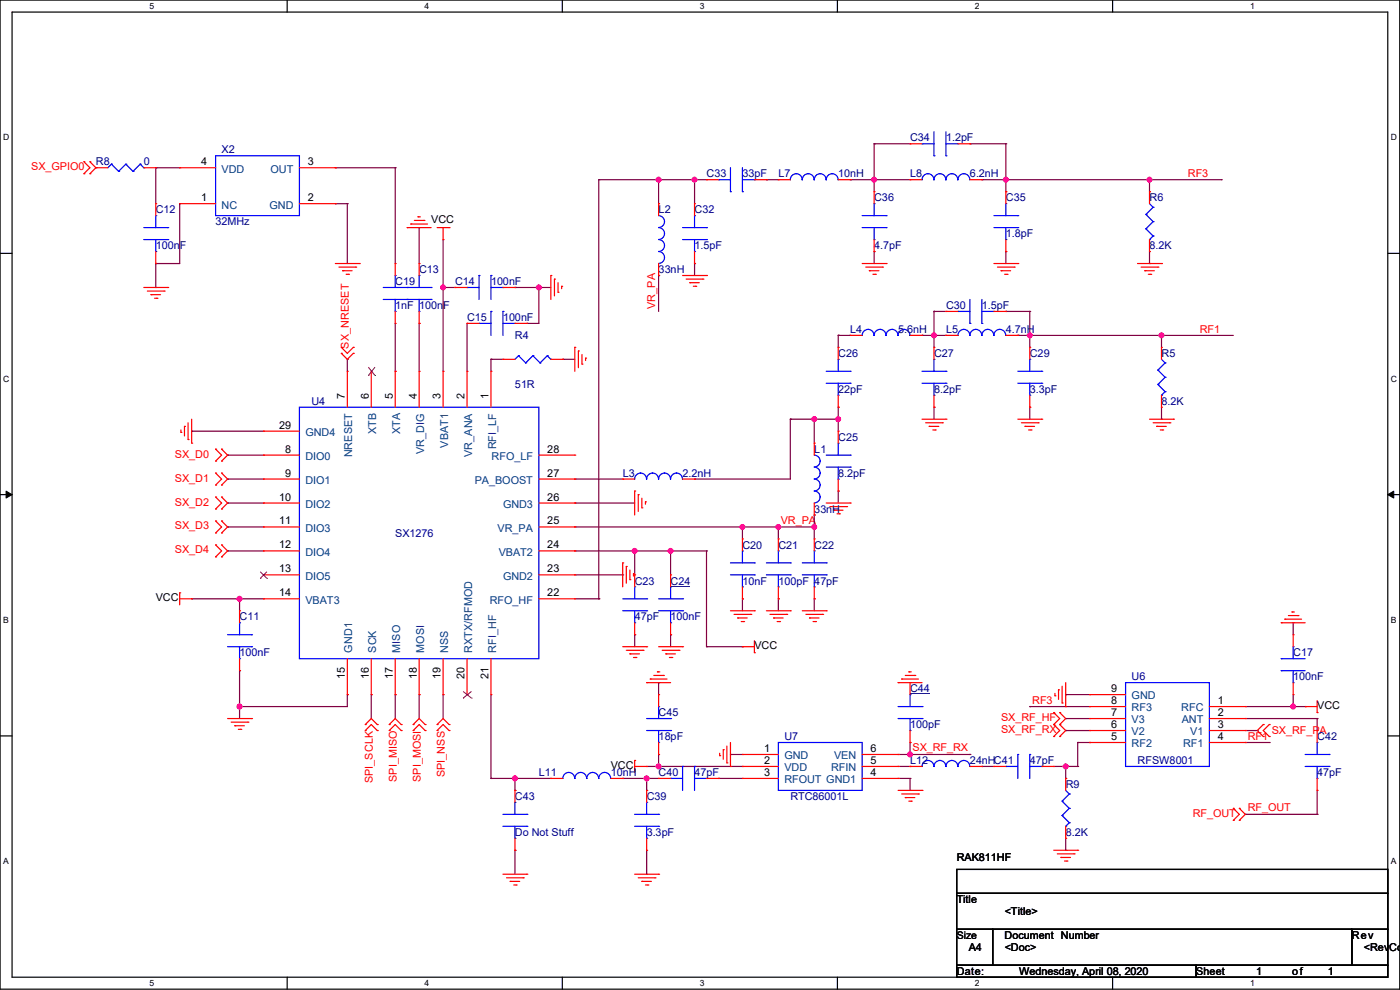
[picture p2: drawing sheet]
<svg xmlns="http://www.w3.org/2000/svg" width="297mm" height="210mm" viewBox="0 0 297 210" stroke-linecap="round" stroke-linejoin="round" font-family="sans-serif">
<path d="M0 0h296.9v209.8h-296.9zM2.6 2.6h291.8v204.7h-291.8z" fill="none" stroke="#000" stroke-width=".25"/>
<g fill="#fff">
<path d="M31.7 .3h1v2h-1z"/>
<path d="M31.7 207.5h1v2.1h-1z"/>
</g>
<path d="M60.9 0v2.6M60.9 207.3v2.5" fill="none" stroke="#000" stroke-width=".25"/>
<g fill="#fff">
<path d="M90.1 .3h1v2h-1z"/>
<path d="M90.1 207.5h1v2.1h-1z"/>
</g>
<path d="M119.3 0v2.6M119.3 207.3v2.5" fill="none" stroke="#000" stroke-width=".25"/>
<g fill="#fff">
<path d="M148.5 .3h1v2h-1z"/>
<path d="M148.5 207.5h1v2.1h-1z"/>
</g>
<path d="M177.7 0v2.6M177.7 207.3v2.5" fill="none" stroke="#000" stroke-width=".25"/>
<g fill="#fff">
<path d="M206.8 .3h1v2h-1z"/>
<path d="M206.8 207.5h1v2.1h-1z"/>
</g>
<path d="M236 0v2.6M236 207.3v2.5" fill="none" stroke="#000" stroke-width=".25"/>
<g fill="#fff">
<path d="M265.2 .3h1v2h-1z"/>
<path d="M265.2 207.5h1v2.1h-1z"/>
<path d="M.7 28.2h1.2v2h-1.2z"/>
<path d="M295 28.2h1.3v2h-1.3z"/>
<path d="M.7 79.3h1.2v2.1h-1.2z"/>
<path d="M295 79.3h1.3v2.1h-1.3z"/>
</g>
<path d="M0 53.7h2.6M294.4 53.7h2.5" fill="none" stroke="#000" stroke-width=".25"/>
<g fill="#fff">
<path d="M.7 130.5h1.2v2h-1.2z"/>
<path d="M295 130.5h1.2v2h-1.2z"/>
</g>
<path d="M0 104.9h2.6M294.4 104.9h2.5" fill="none" stroke="#000" stroke-width=".25"/>
<path d="M1.3 104.2l1.3 .7-1.3 .7zM294.4 104.9l1.3-.7v1.4z" fill="#000" stroke="#000" stroke-width=".21"/>
<g fill="#fff">
<path d="M.7 181.7h1.2v2h-1.2z"/>
<path d="M295 181.7h1.2v2h-1.2z"/>
</g>
<path d="M0 156.1h2.6M294.4 156.1h2.5M203 184.4h91.4v5.1h-91.4zM203 189.5h91.4v7.6h-91.4zM203 197.1h7.6v7.6h-7.6zM210.6 197.1h76.2v7.6h-76.2zM286.8 197.1h7.6v7.6h-7.6zM203 204.7h50.8v2.6h-50.8zM253.8 204.7h40.6v2.6h-40.6z" fill="none" stroke="#000" stroke-width=".25"/>
<g fill="none" stroke="#800040" stroke-width=".25">
<path d="M33 35.6h.1M33 35.6v7.6M33 35.6h5.1M71.1 35.6h.1M71.1 35.6h12.7M83.8 35.6h.1M83.8 35.6v20.3M127 38.1h.1M127 38.1v88.9M127 38.1h22.9M139.7 38.1h.1M139.7 38.1v5.1"/>
<path d="M147.3 38.1h.1M147.3 38.1v5.1M162.6 38.1h.1M162.6 38.1h2.5M180.4 38.1h.1M180.4 38.1h12.7M185.4 38.1h.1M185.4 30.5h.1M185.4 30.5v10.2M185.4 30.5h7.7M205.8 30.5h.1M205.8 30.5h7.6"/>
<path d="M208.3 38.1h.1M208.3 38.1h50.8M213.4 30.5h.1M213.4 30.5v10.2M243.9 38.1h.1M243.9 38.1v2.6M259.1 38.1h.1M33 55.9h.1M33 55.9v5.1M38.1 43.2h.1M38.1 43.2v12.7h-5.1M71.1 43.2h.1"/>
<path d="M71.1 43.2h2.6M73.7 43.2h.1M73.7 43.2v12.7M88.9 48.3h.1M88.9 48.3v7.6M94 50.8v28M139.7 58.4h.1M139.7 58.4v7.7M147.3 55.9h.1M147.3 55.9v2.5M185.4 53.4h.1M185.4 53.4v2.5"/>
<path d="M213.4 53.4h.1M213.4 40.7h.1M213.4 53.4v2.5M243.9 55.9h.1M243.9 40.7h.1M243.9 53.4v2.5M33 61h.1M73.7 76.2h.1M73.7 76.2v2.6M83.8 78.8h.1M83.8 68.6v10.2M88.9 68.6h.1"/>
<path d="M88.9 68.6v10.2M94 61h.1M94 61h2.5M99.1 68.6h.1M99.1 68.6v10.2M104.2 76.2h.1M104.2 76.2v2.6M104.2 76.2h2.5M109.2 61h.1M109.2 61h7.7M111.8 68.6h.1M114.3 61h.1"/>
<path d="M114.3 61v7.6h-2.5M119.4 76.2h.1M119.4 76.2h2.5M177.8 71.1h.1M177.8 71.1v2.6M177.8 71.1h2.6M195.6 71.1h.1M195.6 71.1h5.1M198.1 71.1h.1M198.1 66.1h.1M198.1 66.1v7.6M198.1 66.1h2.6"/>
<path d="M213.4 66.1h.1M213.4 66.1h5.1M215.9 71.1h.1M215.9 71.1h45.7M218.5 71.1h.1M218.5 66.1h.1M218.5 66.1v7.6M246.4 71.1h.1M246.4 71.1v2.6M40.7 91.5h.1M40.7 91.5h15.2M48.3 96.5h.1"/>
<path d="M48.3 96.5h7.6M167.7 88.9h.1M167.7 88.9v12.7h-20.4M167.7 88.9h10.1M172.7 88.9h.1M172.7 88.9v5.1M177.8 86.4h.1M177.8 88.9h.1M177.8 86.4v5.1M198.1 86.4h.1M198.1 86.4v2.5M218.5 86.4h.1"/>
<path d="M218.5 86.4v2.5M246.4 88.9h.1M246.4 86.4v2.5M48.3 101.6h.1M48.3 106.7h.1M48.3 111.8h.1M48.3 116.9h.1M48.3 101.6h7.6M48.3 106.7h7.6M48.3 111.8h7.6M48.3 116.9h7.6M121.9 101.6h.1"/>
<path d="M121.9 106.7h.1M121.9 111.8h.1M121.9 116.9h.1M121.9 101.6h10.2M121.9 106.7h12.7M121.9 111.8h50.8M121.9 116.9h28M134.6 116.9h.1M134.6 116.9v5M142.3 116.9h.1M142.3 116.9v5M147.3 101.6h.1"/>
<path d="M149.9 116.9h.1M149.9 116.9v20.3M157.5 111.8h.1M157.5 111.8v2.5M165.1 111.8h.1M165.1 111.8v2.5M172.7 111.8h.1M172.7 109.2h.1M172.7 109.2v5.1M177.8 104.2h.1M177.8 104.2v2.5M40.7 127h.1"/>
<path d="M40.7 127h15.2M50.8 127h.1M50.8 127v2.6M121.9 127h5.1M121.9 121.9h10.2M127 127h.1M132.1 121.9h.1M134.6 134.6h.1M134.6 134.6v2.6M142.3 134.6h.1M142.3 134.6v2.6M149.9 137.2h.1"/>
<path d="M149.9 137.2h7.6M157.5 127h.1M157.5 137.2h.1M157.5 127v2.6M165.1 127h.1M165.1 127v2.6M172.7 127h.1M172.7 127v2.6M274.3 132.1h.1M274.3 132.1v2.5M50.8 142.3h.1M50.8 149.9h.1"/>
<path d="M50.8 142.3v10.1M73.7 147.3h.1M73.7 147.3v2.6h-22.9M78.8 147.3h.1M78.8 147.3v5.1M83.8 147.3h.1M83.8 147.3v5.1M88.9 147.3h.1M88.9 147.3v5.1M94 147.3h.1M94 147.3v5.1M104.2 147.3v17.8"/>
<path d="M139.7 144.8h.1M139.7 144.8v2.5M193.1 157.5h.1M193.1 157.5v2.5M218.5 149.9h.1M218.5 149.9h12.7M226.1 147.3h.1M226.1 152.4h.1M226.1 155h.1M226.1 147.3h5.1M226.1 152.4h5.1M226.1 155h5.1"/>
<path d="M228.6 157.5h.1M228.6 157.5h2.6M228.6 157.5v5.1M231.2 157.5h.1M264.2 149.9h12.7M264.2 157.5h5.1M264.2 152.4h15.2M264.2 155h2.5M266.7 155h.1M269.3 157.5h.1M274.3 149.9h.1M274.3 147.3v2.6"/>
<path d="M276.9 149.9h.1M279.4 152.4h.1M279.4 155h.1M279.4 152.4v2.6M104.2 165.1h.1M104.2 165.1h12.7M109.2 167.7h.1M109.2 165.1h.1M109.2 165.1v2.6M132.1 165.1h.1M132.1 165.1h7.6M137.2 167.7h.1"/>
<path d="M137.2 165.1h.1M137.2 165.1v2.6M137.2 162.6h20.3M139.7 162.6h.1M139.7 160v2.6M152.4 165.1h.1M152.4 165.1h5.1M155 160h.1M155 160h2.5M157.5 162.6h.1M190.5 165.1h2.6M190.5 162.6h2.6"/>
<path d="M190.5 160h15.3M193.1 165.1h.1M193.1 167.7h.1M193.1 160h.1M193.1 162.6h.1M193.1 165.1v2.6M205.8 160h.1M208.3 162.6h.1M208.3 162.6h2.5M223.5 162.6h5.1M226.1 162.6h.1M226.1 165.1h.1"/>
<path d="M226.1 162.6v2.5M226.1 177.8v2.6M228.6 162.6h.1M264.2 172.7h.1M264.2 172.7h15.2M279.4 172.7h.1M279.4 167.7v5M109.2 180.4h.1M109.2 180.4v5M137.2 185.4h.1M137.2 180.4v5M226.1 180.4h.1"/>
</g>
<g fill="#f0f" stroke="#f0f" stroke-width=".25">
<circle cx="50.8" cy="127" r=".5"/>
<circle cx="94" cy="61" r=".5"/>
<circle cx="157.5" cy="111.8" r=".5"/>
<circle cx="50.8" cy="149.9" r=".5"/>
<circle cx="165.1" cy="111.8" r=".5"/>
<circle cx="134.6" cy="116.9" r=".5"/>
<circle cx="142.3" cy="116.9" r=".5"/>
<circle cx="172.7" cy="111.8" r=".5"/>
<circle cx="172.7" cy="88.9" r=".5"/>
<circle cx="177.8" cy="88.9" r=".5"/>
<circle cx="218.5" cy="71.1" r=".5"/>
<circle cx="246.4" cy="71.1" r=".5"/>
<circle cx="198.1" cy="71.1" r=".5"/>
<circle cx="114.3" cy="61" r=".5"/>
<circle cx="139.7" cy="38.1" r=".5"/>
<circle cx="147.3" cy="38.1" r=".5"/>
<circle cx="185.4" cy="38.1" r=".5"/>
<circle cx="213.4" cy="38.1" r=".5"/>
<circle cx="243.9" cy="38.1" r=".5"/>
<circle cx="226.1" cy="162.6" r=".5"/>
<circle cx="274.3" cy="149.9" r=".5"/>
<circle cx="109.2" cy="165.1" r=".5"/>
<circle cx="137.2" cy="165.1" r=".5"/>
<circle cx="193.1" cy="160" r=".5"/>
<circle cx="139.7" cy="162.6" r=".5"/>
</g>
<g fill="none" stroke="#f00" stroke-width=".25">
<path d="M17.8 34.3h.1M17.8 36.9h.1M17.8 34.3l1.3 1.3-1.3 1.3M19.1 36.9h.1M19.1 34.3h.1M19.1 34.3l1.2 1.3M20.3 35.6h.1M20.3 35.6l-1.2 1.3M20.3 35.6h2.6M30.5 35.6h2.5M33 35.6h.1M38.1 35.6h.1"/>
<path d="M38.1 35.6h7.6M63.5 35.6h7.6M71.1 35.6h.1M149.9 38.1h.1M149.9 38.1h2.5M160 38.1h2.6M162.6 38.1h.1M165.1 38.1h.1M165.1 38.1h2.6M177.8 38.1h2.6M180.4 38.1h.1M193.1 38.1h.1"/>
<path d="M193.1 30.5h.1M193.1 38.1h2.5M193.1 30.5h2.5M203.2 30.5h2.6M205.8 30.5h.1M205.8 38.1h2.5M208.3 38.1h.1M33 55.9h.1M33 43.2h.1M33 43.2v2.5M33 53.4v2.5M38.1 43.2h.1"/>
<path d="M38.1 43.2h7.6M63.5 43.2h7.6M71.1 43.2h.1M71.1 55.9h5.1M71.9 56.7h3.6M72.7 57.4h.1M72.7 57.4h2M73.4 58.2h.5M73.9 58.2h.1M75.5 56.7h.1M76.2 55.9h.1M83.8 55.9h.1"/>
<path d="M83.8 55.9v2.5M86.4 48.3h.1M86.4 48.3h5.1M87.1 47.5h.1M87.1 47.5h3.6M87.9 46.8h2M88.7 46h.1M88.7 46h.5M88.9 55.9h.1M88.9 55.9v2.5M89.9 46.8h.1M92.7 48.3h2.6"/>
<path d="M94 50.8h.1M94 48.3v2.5M95.3 48.3h.1M116.9 58.4h.1M116.9 58.4v5.1M117.6 59.2h.1M117.6 59.2v3.6M118.4 60v2M139.7 43.2h.1M139.7 58.4h.1M139.7 43.2v2.5M139.7 55.9v2.5"/>
<path d="M144.8 58.4h5.1M145.6 59.2h3.5M146.3 60h.1M146.3 60h2.1M147.3 55.9h.1M147.3 43.2h.1M147.3 43.2v2.5M147.3 53.4v2.5M149.1 59.2h.1M149.9 58.4h.1M182.9 55.9h5.1M183.7 56.7h3.5"/>
<path d="M184.4 57.4h.1M184.4 57.4h2.1M185.2 58.2h.5M185.4 53.4h.1M185.4 40.7h.1M185.4 40.7v2.5M185.4 50.8v2.6M185.7 58.2h.1M187.2 56.7h.1M188 55.9h.1M210.8 55.9h5.1M211.6 56.7h3.6"/>
<path d="M212.4 57.4h.1M212.4 57.4h2M213.1 58.2h.5M213.4 53.4h.1M213.4 40.7h.1M213.4 40.7v2.5M213.4 50.8v2.6M213.6 58.2h.1M215.2 56.7h.1M215.9 55.9h.1M241.3 55.9h5.1M242.1 56.7h3.5"/>
<path d="M242.8 57.4h.1M242.8 57.4h2.1M243.6 58.2h.5M243.9 40.7h.1M243.9 53.4h.1M243.9 40.7v2.5M243.9 50.8v2.6M244.1 58.2h.1M245.6 56.7h.1M246.4 55.9h.1M30.5 61h5.1M31.3 61.7h3.5"/>
<path d="M32 62.5h.1M32 62.5h2.1M32.8 63.3h.5M33.3 63.3h.1M34.8 61.7h.1M35.6 61h.1M72.4 75h.1M72.4 73.7h.1M72.4 73.7l1.3 1.3 1.3-1.3M72.4 75l1.3 1.2 1.3-1.2M73.7 78.8h.1M73.7 78.8v7.6"/>
<path d="M75 75h.1M75 73.7h.1M78.8 78.8h.1M78.8 78.8v7.6M83.8 78.8h.1M83.8 68.6h.1M83.8 66.1v2.5M83.8 78.8v7.6M88.9 78.8h.1M88.9 68.6h.1M88.9 66.1v2.5M88.9 78.8v7.6"/>
<path d="M94 78.8h.1M94 78.8v7.6M96.5 61h.1M96.5 61h2.6M99.1 68.6h.1M99.1 78.8h.1M99.1 68.6h2.5M99.1 78.8v7.6M104.2 78.8h.1M104.2 78.8v7.6M106.7 76.2h.1M106.7 61h2.5"/>
<path d="M106.7 76.2h2.5M109.2 61h.1M109.2 68.6h2.6M111.8 68.6h.1M116.9 76.2h2.5M118.4 62h.1M119.1 60.7h.1M119.1 60.7v.5M119.4 76.2h.1M121.9 73.7h.1M121.9 73.7v5.1M122.7 74.4h.1"/>
<path d="M122.7 74.4v3.6M123.5 77.2h.1M123.5 75.2v2M124.2 76h.1M124.2 76v.5M147.1 60.7h.5M147.6 60.7h.1M177.8 73.7h.1M177.8 73.7v2.5M180.4 71.1h.1M180.4 71.1h2.5M193.1 71.1h2.5"/>
<path d="M195.6 71.1h.1M198.1 73.7h.1M198.1 73.7v2.5M200.7 71.1h.1M200.7 66.1h.1M200.7 71.1h2.5M200.7 66.1h2.5M210.8 66.1h2.6M213.4 66.1h.1M213.4 71.1h2.5M215.9 71.1h.1M218.5 73.7h.1"/>
<path d="M218.5 73.7v2.5M246.4 73.7h.1M246.4 73.7v2.5M38.4 91.7h.1M38.4 91.2v.5M39.1 90.4h.1M39.1 90.4v2.1M39.9 93.2h.1M39.9 89.7v3.5M40.7 94h.1M40.7 88.9v5.1M45.7 95.3h.1"/>
<path d="M45.7 97.8h.1M45.7 95.3l1.3 1.2-1.3 1.3M47 97.8h.1M47 95.3h.1M47 95.3l1.3 1.2-1.3 1.3M55.9 91.5h.1M55.9 96.5h.1M55.9 91.5h7.6M55.9 96.5h7.6M114.3 96.5h7.6M121.9 96.5h.1M172.7 94h.1"/>
<path d="M172.7 94v2.5M177.8 91.5h.1M177.8 86.4h.1M177.8 83.8v2.6M177.8 91.5v2.5M195.6 88.9h5.1M196.4 89.7h3.5M197.1 90.4h.1M197.1 90.4h2.1M197.9 91.2h.5M198.1 86.4h.1M198.1 83.8v2.6"/>
<path d="M198.4 91.2h.1M199.9 89.7h.1M200.7 88.9h.1M215.9 88.9h5.1M216.7 89.7h3.5M217.4 90.4h.1M217.4 90.4h2.1M218.2 91.2h.5M218.5 86.4h.1M218.5 83.8v2.6M218.7 91.2h.1M220.2 89.7h.1"/>
<path d="M221 88.9h.1M243.9 88.9h5M244.6 89.7h3.6M245.4 90.4h.1M245.4 90.4h2M246.1 91.2h.6M246.4 86.4h.1M246.4 83.8v2.6M246.7 91.2h.1M248.2 89.7h.1M248.9 88.9h.1M45.7 100.4h.1"/>
<path d="M45.7 102.9h.1M45.7 105.4h.1M45.7 108h.1M45.7 110.5h.1M45.7 113.1h.1M45.7 115.6h.1M45.7 118.1h.1M45.7 100.4l1.3 1.2-1.3 1.3M45.7 105.4l1.3 1.3-1.3 1.3M45.7 110.5l1.3 1.3-1.3 1.3M45.7 115.6l1.3 1.3-1.3 1.2M47 102.9h.1"/>
<path d="M47 100.4h.1M47 108h.1M47 105.4h.1M47 113.1h.1M47 110.5h.1M47 118.1h.1M47 115.6h.1M47 100.4l1.3 1.2-1.3 1.3M47 105.4l1.3 1.3-1.3 1.3M47 110.5l1.3 1.3-1.3 1.3M47 115.6l1.3 1.3-1.3 1.2M55.9 101.6h.1"/>
<path d="M55.9 106.7h.1M55.9 111.8h.1M55.9 116.9h.1M55.9 106.7h7.6M55.9 101.6h7.6M55.9 111.8h7.6M55.9 116.9h7.6M114.3 106.7h7.6M114.3 101.6h7.6M114.3 111.8h7.6M114.3 116.9h7.6M121.9 101.6h.1"/>
<path d="M121.9 106.7h.1M121.9 111.8h.1M121.9 116.9h.1M132.1 119.4h.1M132.1 101.6h.1M132.1 119.4v5.1M132.1 101.6h2.5M134.6 104.2h.1M134.6 104.2v5M135.4 104.9h.1M135.4 104.9v3.6M136.2 107.7h.1"/>
<path d="M136.2 105.7v2M136.9 106.4h.1M136.9 106.4v.6M144.8 101.6h2.5M147.3 101.6h.1M157.5 114.3h.1M157.5 114.3v2.6M165.1 114.3h.1M165.1 114.3v2.6M172.7 109.2h.1M172.7 114.3h.1M172.7 106.7v2.5"/>
<path d="M172.7 114.3v2.6M175.3 106.7h5.1M176 107.5h3.6M176.8 108.2h.1M176.8 108.2h2M177.6 109h.5M177.8 104.2h.1M177.8 101.6v2.6M178.1 109h.1M179.6 107.5h.1M180.4 106.7h.1M38.1 125.8h.1"/>
<path d="M38.1 127h2.6M38.1 125.8v2.5M40.7 127h.1M50.8 129.6h.1M50.8 129.6v2.5M50.8 139.7v2.6M55.9 121.9h.1M55.9 127h.1M55.9 127h7.6M55.9 121.9h7.6M73.7 139.7v7.6M78.8 139.7v7.6"/>
<path d="M83.8 139.7v7.6M88.9 139.7v7.6M94 139.7v7.6M99.1 139.7v7.6M104.2 139.7v7.6M114.3 127h7.6M114.3 121.9h7.6M121.9 121.9h.1M121.9 127h.1M132.1 137.2h5.1M132.9 120.2h.1M132.9 120.2v3.5"/>
<path d="M132.9 137.9h3.5M133.6 123h.1M133.6 138.7h.1M133.6 120.9v2.1M133.6 138.7h2.1M134.4 121.7h.1M134.4 121.7v.5M134.4 139.5h.5M134.6 134.6h.1M134.6 121.9h.1M134.6 121.9v2.6M134.6 132.1v2.5"/>
<path d="M134.9 139.5h.1M136.4 137.9h.1M137.2 137.2h.1M139.7 137.2h5.1M140.5 137.9h3.5M141.2 138.7h.1M141.2 138.7h2.1M142 139.5h.5M142.3 134.6h.1M142.3 121.9h.1M142.3 121.9v2.6M142.3 132.1v2.5"/>
<path d="M142.5 139.5h.1M144 137.9h.1M144.8 137.2h.1M155 129.6h5M155.7 130.3h3.6M156.5 131.1h.1M156.5 131.1h2M157.2 131.8h.6M157.5 137.2h.1M157.5 127h.1M157.5 137.2h2.5M157.5 124.5v2.5"/>
<path d="M157.8 131.8h.1M159.3 130.3h.1M160 129.6h.1M160 138.5h.1M160 135.9v2.6M162.6 129.6h5.1M163.3 130.3h3.6M164.1 131.1h.1M164.1 131.1h2M164.9 131.8h.5M165.1 127h.1M165.1 124.5v2.5"/>
<path d="M165.4 131.8h.1M166.9 130.3h.1M167.7 129.6h.1M170.2 129.6h5.1M171 130.3h3.5M171.7 131.1h.1M171.7 131.1h2.1M172.5 131.8h.5M172.7 127h.1M172.7 124.5v2.5M173 131.8h.1M174.5 130.3h.1"/>
<path d="M175.3 129.6h.1M271.8 132.1h.1M271.8 132.1h5.1M272.6 131.3h.1M272.6 131.3h3.5M273.3 130.6h2.1M274.1 129.8h.1M274.1 129.8h.5M274.3 134.6h.1M274.3 134.6v2.6M275.4 130.6h.1M48.3 152.4h5.1"/>
<path d="M49 153.2h3.6M49.8 153.9h.1M49.8 153.9h2M50.6 154.7h.5M50.8 142.3h.1M51.1 154.7h.1M52.6 153.2h.1M53.4 152.4h.1M73.7 147.3h.1M77.5 153.7h.1M77.5 155h.1M77.5 153.7l1.3-1.3 1.2 1.3"/>
<path d="M77.5 155l1.3-1.3 1.2 1.3M78.8 147.3h.1M80 153.7h.1M80 155h.1M82.6 153.7h.1M82.6 155h.1M82.6 153.7l1.2-1.3 1.3 1.3M82.6 155l1.2-1.3 1.3 1.3M83.8 147.3h.1M85.1 153.7h.1M85.1 155h.1M87.7 153.7h.1"/>
<path d="M87.7 155h.1M87.7 153.7l1.2-1.3 1.3 1.3M87.7 155l1.2-1.3 1.3 1.3M88.9 147.3h.1M90.2 153.7h.1M90.2 155h.1M92.7 153.7h.1M92.7 155h.1M92.7 153.7l1.3-1.3 1.3 1.3M92.7 155l1.3-1.3 1.3 1.3M94 147.3h.1M95.3 153.7h.1"/>
<path d="M95.3 155h.1M99.1 147.3h.1M104.2 147.3h.1M137.2 144.8h.1M137.2 144.8h5.1M137.9 144h.1M137.9 144h3.6M138.7 143.3h2M139.5 142.5h.1M139.5 142.5h.5M139.7 147.3h.1M139.7 147.3v2.6"/>
<path d="M139.7 157.5v2.5M140.7 143.3h.1M152.7 159.8v.5M153.4 159h.1M153.4 159v2.1M154.2 158.3v3.5M155 157.5v5.1M190.5 144.8h.1M190.5 144.8h5.1M191.3 144h.1M191.3 144h3.5M192 143.3h2.1"/>
<path d="M192.8 142.5h.1M192.8 142.5h.5M193.1 157.5h.1M193.1 144.8h.1M193.1 144.8v2.5M193.1 155v2.5M194.1 143.3h.1M223.5 151.2h.1M223.5 153.7h.1M223.5 156.2h.1M223.5 151.2l1.3 1.2-1.3 1.3M223.5 153.7l1.3 1.3-1.3 1.2"/>
<path d="M223.8 147.6h.1M223.8 147.1v.5M224.6 146.3h.1M224.6 146.3v2.1M224.8 153.7h.1M224.8 151.2h.1M224.8 156.2h.1M224.8 151.2l1.3 1.2-1.3 1.3M224.8 153.7l1.3 1.3-1.3 1.2M225.3 149.1h.1M225.3 145.6v3.5M226.1 149.9h.1"/>
<path d="M226.1 144.8v5.1M231.2 147.3h.1M231.2 149.9h.1M231.2 152.4h.1M231.2 155h.1M231.2 157.5h.1M231.2 152.4h7.6M231.2 149.9h7.6M231.2 147.3h7.6M231.2 155h7.6M231.2 157.5h7.6M256.6 152.4h7.6"/>
<path d="M256.6 149.9h7.6M256.6 155h7.6M256.6 157.5h7.6M264.2 157.5h.1M264.2 155h.1M264.2 152.4h.1M264.2 149.9h.1M268 153.7h.1M268 156.2h.1M268 153.7l-1.3 1.3 1.3 1.2M269.3 156.2h.1M269.3 153.7h.1"/>
<path d="M269.3 153.7l-1.3 1.3 1.3 1.2M274.3 147.3h.1M274.3 144.8v2.5M276.9 149.9h.1M276.9 149.9h2.5M279.4 151.2h.1M279.4 155h.1M279.4 148.6v2.6M279.4 155v2.5M109.2 167.7h.1M109.2 167.7v2.5M109.2 177.8v2.6"/>
<path d="M116.9 165.1h.1M116.9 165.1h2.5M129.6 165.1h2.5M132.1 165.1h.1M134.6 161.3h.1M134.6 161.3v2.6M134.6 162.6h2.6M137.2 162.6h.1M137.2 167.7h.1M137.2 167.7v2.5M137.2 177.8v2.6M139.7 160h.1"/>
<path d="M139.7 165.1h.1M139.7 165.1h2.6M149.9 165.1h2.5M152.4 165.1h.1M152.7 160.3h.1M154.2 161.8h.1M155 162.6h.1M157.5 160h.1M157.5 162.6h.1M157.5 165.1h.1M157.5 162.6h7.6M157.5 160h7.6"/>
<path d="M157.5 165.1h7.6M182.9 162.6h7.6M182.9 160h7.6M182.9 165.1h7.6M190.5 160h.1M190.5 162.6h.1M190.5 165.1h.1M190.5 167.7h5.1M191.3 168.4h3.5M192 169.2h.1M192 169.2h2.1M192.8 169.9h.5"/>
<path d="M193.1 162.6h.1M193.1 162.6h2.5M193.3 169.9h.1M194.8 168.4h.1M195.6 167.7h.1M205.8 162.6h2.5M208.3 162.6h.1M210.8 162.6h.1M210.8 162.6h2.6M221 162.6h2.5M223.5 162.6h.1M226.1 165.1h.1"/>
<path d="M226.1 177.8h.1M226.1 165.1v2.6M226.1 175.3v2.5M261.6 171.5h.1M261.6 174h.1M261.6 171.5l1.3 1.2-1.3 1.3M262.9 174h.1M262.9 171.5h.1M262.9 171.5l1.3 1.2-1.3 1.3M279.4 167.7h.1M279.4 165.1v2.6M106.7 185.4h5.1"/>
<path d="M107.5 186.2h3.5M108.2 187h.1M108.2 187h2.1M109 187.7h.5M109.2 180.4h.1M109.5 187.7h.1M111 186.2h.1M111.8 185.4h.1M134.6 185.4h5.1M135.4 186.2h3.6M136.2 187h.1M136.2 187h2"/>
<path d="M136.9 187.7h.5M137.2 180.4h.1M137.4 187.7h.1M139 186.2h.1M139.7 185.4h.1M223.5 180.4h5.1M224.3 181.1h3.6M225.1 181.9h.1M225.1 181.9h2M225.8 182.6h.5M226.3 182.6h.1M227.9 181.1h.1"/>
<path d="M228.6 180.4h.1"/>
</g>
<g fill="none" stroke="#00f" stroke-width=".25">
<path d="M23.6 34.8h.1M23.6 34.8l-.7 .8M23.6 34.8l1.6 1.5M25.2 36.3h.1M26.7 34.8h.1M26.7 34.8l-1.5 1.5M26.7 34.8l1.5 1.5M28.2 36.3h.1M29.7 34.8h.1M29.7 34.8l-1.5 1.5M29.7 34.8l.8 .8M30.5 35.6h.1"/>
<path d="M45.7 33h17.8v12.7h-17.8zM152.4 38.1h.1M152.4 38.1h2.6M155 35.6v5.1M157.5 35.6v5.1M157.5 38.1h2.5M160 38.1h.1M167.7 38.1a1.26 1.26 0 0 1 1.2-1.2 1.26 1.26 0 0 1 1.3 1.2 1.26 1.26 0 0 1 1.3-1.2 1.26 1.26 0 0 1 1.2 1.2 1.26 1.26 0 0 1 1.3-1.2 1.26 1.26 0 0 1 1.3 1.2 1.26 1.26 0 0 1 1.3-1.2 1.26 1.26 0 0 1 1.2 1.2M195.6 38.1a1.26 1.26 0 0 1 1.3-1.2 1.26 1.26 0 0 1 1.2 1.2 1.26 1.26 0 0 1 1.3-1.2 1.26 1.26 0 0 1 1.3 1.2M195.6 30.5h.1M195.6 30.5h2.5M198.1 33h.1"/>
<path d="M198.1 28v5M200.7 38.1a1.26 1.26 0 0 1 1.3-1.2 1.26 1.26 0 0 1 1.2 1.2M200.7 33h.1M200.7 28v5M200.7 30.5h2.5M203.2 38.1a1.26 1.26 0 0 1 1.3-1.2 1.26 1.26 0 0 1 1.2 1.2M203.2 30.5h.1M30.5 50.8h5.1M30.5 48.3h5.1M33 45.7h.1M33 53.4h.1M33 45.7v2.6"/>
<path d="M33 50.8v2.6M35.6 50.8h.1M35.6 48.3h.1M83.8 58.4h.1M83.8 58.4v2.6M88.9 58.4h.1M88.9 58.4v2.6M101.6 58.4h.1M101.6 58.4v5.1M104.2 58.4h.1M104.2 58.4v5.1M139.7 45.7a1.26 1.26 0 0 1 1.3 1.3 1.26 1.26 0 0 1-1.3 1.3 1.29 1.29 0 0 1 1.3 1.3 1.26 1.26 0 0 1-1.3 1.2 1.29 1.29 0 0 1 1.3 1.3 1.26 1.26 0 0 1-1.3 1.2 1.29 1.29 0 0 1 1.3 1.3 1.26 1.26 0 0 1-1.3 1.3"/>
<path d="M144.8 50.8h5.1M144.8 48.3h5.1M147.3 45.7h.1M147.3 53.4h.1M147.3 45.7v2.6M147.3 50.8v2.6M149.9 50.8h.1M149.9 48.3h.1M155 40.7h.1M157.5 40.7h.1M182.9 48.3h5.1M182.9 45.7h5.1"/>
<path d="M185.4 43.2h.1M185.4 50.8h.1M185.4 43.2v2.5M185.4 48.3v2.5M188 48.3h.1M188 45.7h.1M210.8 48.3h5.1M210.8 45.7h5.1M213.4 43.2h.1M213.4 50.8h.1M213.4 43.2v2.5M213.4 48.3v2.5"/>
<path d="M215.9 48.3h.1M215.9 45.7h.1M243.1 45.5h.1M243.1 48.5h.1M243.1 45.5l1.5 1.5M243.1 48.5l1.5 1.6M243.9 50.8h.1M243.9 43.2l.7 .8M244.6 44h.1M244.6 47h.1M244.6 50.1h.1M244.6 44l-1.5 1.5"/>
<path d="M244.6 47l-1.5 1.5M244.6 50.1l-.7 .7M81.3 61h10.2M81.3 63.5h10.2M83.8 66.1h.1M83.8 63.5v2.6M86.4 63.5h.1M86.4 61h.1M88.9 66.1h.1M88.9 63.5v2.6M91.5 63.5h.1M91.5 61h.1"/>
<path d="M99.1 61h.1M99.1 61h2.5M101.6 68.6h.1M101.6 68.6h2.6M104.2 66.1h.1M104.2 66.1v5M104.2 61h2.5M106.7 61h.1M106.7 66.1h.1M106.7 66.1v5M106.7 68.6h2.5M109.2 68.6h.1"/>
<path d="M110 75.5h.1M110 75.5l-.8 .7M110 75.5l1.5 1.5M111.5 77h.1M113.1 75.5h.1M113.1 75.5l-1.6 1.5M113.1 75.5l1.5 1.5M114.6 77h.1M116.1 75.5h.1M116.1 75.5l-1.5 1.5M116.1 75.5l.8 .7M116.9 76.2h.1"/>
<path d="M175.3 78.8h5.1M177.8 76.2h.1M177.8 76.2v2.6M180.4 78.8h.1M182.9 71.1a1.26 1.26 0 0 1 1.3-1.2 1.26 1.26 0 0 1 1.2 1.2M185.4 71.1a1.26 1.26 0 0 1 1.3-1.2 1.26 1.26 0 0 1 1.3 1.2 1.26 1.26 0 0 1 1.3-1.2 1.26 1.26 0 0 1 1.2 1.2 1.26 1.26 0 0 1 1.3-1.2 1.26 1.26 0 0 1 1.2 1.2M195.6 78.8h5.1M198.1 76.2h.1M198.1 76.2v2.6M200.7 78.8h.1M203.2 71.1a1.26 1.26 0 0 1 1.3-1.2 1.26 1.26 0 0 1 1.2 1.2M203.2 66.1h.1"/>
<path d="M203.2 66.1h2.6M205.8 71.1a1.26 1.26 0 0 1 1.2-1.2 1.26 1.26 0 0 1 1.3 1.2M205.8 68.6h.1M205.8 63.5v5.1M208.3 71.1a1.26 1.26 0 0 1 1.3-1.2 1.26 1.26 0 0 1 1.2 1.2 1.26 1.26 0 0 1 1.3-1.2 1.26 1.26 0 0 1 1.3 1.2M208.3 68.6h.1M208.3 63.5v5.1M208.3 66.1h2.5M210.8 66.1h.1M215.9 78.8h5.1M218.5 76.2h.1M218.5 76.2v2.6"/>
<path d="M221 78.8h.1M245.6 78.5h.1M245.6 78.5l1.6 1.5M246.4 76.2l.8 .8M247.2 77h.1M247.2 77l-1.6 1.5M63.5 86.4h50.8v53.3h-50.8zM172.7 96.5a1.26 1.26 0 0 1 1.3 1.3 1.26 1.26 0 0 1-1.3 1.3 1.29 1.29 0 0 1 1.3 1.3 1.26 1.26 0 0 1-1.3 1.2 1.29 1.29 0 0 1 1.3 1.3 1.26 1.26 0 0 1-1.3 1.2 1.29 1.29 0 0 1 1.3 1.3 1.26 1.26 0 0 1-1.3 1.3M175.3 99.1h5.1M175.3 96.5h5.1M175.3 81.3h5.1M177.8 94h.1"/>
<path d="M177.8 83.8h.1M177.8 81.3v2.5M177.8 94v2.5M177.8 99.1v2.5M180.4 99.1h.1M180.4 96.5h.1M180.4 81.3h.1M195.6 81.3h5.1M198.1 83.8h.1M198.1 81.3v2.5M200.7 81.3h.1M215.9 81.3h5.1"/>
<path d="M218.5 83.8h.1M218.5 81.3v2.5M221 81.3h.1M245.6 81.6h.1M245.6 81.6l1.6 1.5M246.4 83.8h.1M247.2 80h.1M247.2 83.1h.1M247.2 80l-1.6 1.6M247.2 83.1l-.8 .7M134.6 101.6a1.26 1.26 0 0 1 1.3-1.2 1.26 1.26 0 0 1 1.3 1.2M137.2 101.6a1.26 1.26 0 0 1 1.3-1.2 1.26 1.26 0 0 1 1.2 1.2 1.26 1.26 0 0 1 1.3-1.2 1.26 1.26 0 0 1 1.2 1.2h.1a1.26 1.26 0 0 1 1.2-1.2 1.26 1.26 0 0 1 1.3 1.2"/>
<path d="M155 119.4h5M157.5 116.9h.1M157.5 116.9v2.5M160 119.4h.1M162.6 119.4h5.1M165.1 116.9h.1M165.1 116.9v2.5M167.7 119.4h.1M170.2 119.4h5.1M172.7 116.9h.1M172.7 116.9v2.5M175.3 119.4h.1"/>
<path d="M177.8 101.6h.1M48.3 137.2h5.1M48.3 134.6h5.1M50.8 132.1h.1M50.8 139.7h.1M50.8 132.1v2.5M50.8 137.2v2.5M53.4 137.2h.1M53.4 134.6h.1M132.1 129.6h5.1M132.1 127h5.1M134.6 124.5h.1"/>
<path d="M134.6 132.1h.1M134.6 124.5v2.5M134.6 129.6v2.5M137.2 129.6h.1M137.2 127h.1M139.7 129.6h5.1M139.7 127h5.1M142.3 124.5h.1M142.3 132.1h.1M142.3 124.5v2.5M142.3 129.6v2.5M144.8 129.6h.1"/>
<path d="M144.8 127h.1M155 121.9h5M157.5 124.5h.1M157.5 121.9v2.6M160 121.9h.1M162.6 121.9h5.1M165.1 124.5h.1M165.1 121.9v2.6M167.7 121.9h.1M170.2 121.9h5.1M172.7 124.5h.1M172.7 121.9v2.6"/>
<path d="M175.3 121.9h.1M271.8 139.7h.1M271.8 139.7h5.1M274.3 137.2h.1M274.3 137.2v2.5M137.2 155h5.1M137.2 152.4h5.1M139.7 149.9h.1M139.7 157.5h.1M139.7 149.9v2.5M139.7 155v2.5M142.3 155h.1"/>
<path d="M142.3 152.4h.1M165.1 157.5h17.8v10.2h-17.8zM190.5 152.4h5.1M190.5 149.9h5.1M193.1 147.3h.1M193.1 155h.1M193.1 147.3v2.6M193.1 152.4v2.6M195.6 152.4h.1M195.6 149.9h.1M238.8 144.8h17.8v17.8h-17.8zM271.8 142.3h.1"/>
<path d="M271.8 142.3h5.1M274.3 144.8h.1M274.3 142.3v2.5M279.4 157.5h.1M279.4 157.5v2.5M106.7 175.3h5.1M106.7 172.7h5.1M109.2 170.2h.1M109.2 177.8h.1M109.2 170.2v2.5M109.2 175.3v2.5M111.8 175.3h.1"/>
<path d="M111.8 172.7h.1M119.4 165.1a1.26 1.26 0 0 1 1.3-1.2 1.26 1.26 0 0 1 1.2 1.2 1.26 1.26 0 0 1 1.3-1.2 1.26 1.26 0 0 1 1.3 1.2 1.26 1.26 0 0 1 1.3-1.2 1.26 1.26 0 0 1 1.2 1.2 1.26 1.26 0 0 1 1.3-1.2 1.26 1.26 0 0 1 1.2 1.2M134.6 175.3h5.1M134.6 172.7h5.1M137.2 170.2h.1M137.2 177.8h.1M137.2 170.2v2.5M137.2 175.3v2.5M139.7 175.3h.1M139.7 172.7h.1M142.3 165.1h.1M142.3 165.1h2.5"/>
<path d="M144.8 162.6h.1M144.8 162.6v5.1M147.3 162.6h.1M147.3 162.6v5.1M147.3 165.1h2.6M149.9 165.1h.1M195.6 162.6a1.26 1.26 0 0 1 1.3-1.3 1.26 1.26 0 0 1 1.2 1.3 1.26 1.26 0 0 1 1.3-1.3 1.26 1.26 0 0 1 1.3 1.3M200.7 162.6a1.26 1.26 0 0 1 1.3-1.3 1.26 1.26 0 0 1 1.2 1.3M203.2 162.6a1.26 1.26 0 0 1 1.3-1.3 1.26 1.26 0 0 1 1.2 1.3M213.4 162.6h.1M213.4 162.6h2.5M215.9 160h.1"/>
<path d="M215.9 160v5.1M218.5 160h.1M218.5 162.6h2.5M218.5 160v5.1M221 162.6h.1M225.3 169.9h.1M225.3 173h.1M225.3 169.9l1.5 1.6M225.3 173l1.5 1.5M226.1 175.3h.1M226.1 167.7l.7 .7M226.8 168.4h.1"/>
<path d="M226.8 171.5h.1M226.8 174.5h.1M226.8 168.4l-1.5 1.5M226.8 171.5l-1.5 1.5M226.8 174.5l-.7 .8M276.9 162.6h5.1M276.9 160h5.1M279.4 165.1h.1M279.4 162.6v2.5M282 162.6h.1M282 160h.1"/>
</g>
<path d="M142.3 124.3h4.2M193.1 147.2h4.2" fill="none" stroke="#000080" stroke-width=".21"/>
<path d="M78.1 79.6h.1M78.1 77.9l1.5 1.7M79.6 79.6h.1M79.6 77.9l-1.5 1.7M55.2 122.7h.1M55.2 121.3l1.4 1.4M56.6 122.7h.1M56.6 121.3l-1.4 1.4M98.2 148.1h.1M98.2 146.7l1.8 1.4M100 148.1h.1M100 146.7l-1.8 1.4" fill="none" stroke="#804000" stroke-width=".21"/>
<g font-size="2.3" fill="#000080">
<text x="20.3" y="35.1">R8</text>
<text x="30.5" y="35.1">0</text>
<text x="47" y="32.6">X2</text>
<text x="193.1" y="30">C34</text>
<text x="200.7" y="30">1.2pF</text>
<text x="149.9" y="37.6">C33</text>
<text x="157.5" y="37.6">33pF</text>
<text x="165.1" y="37.6">L7</text>
<text x="177.8" y="37.6">10nH</text>
<text x="193.1" y="37.6">L8</text>
<text x="205.8" y="37.6">6.2nH</text>
<text x="33" y="45.3">C12</text>
<text x="45.7" y="47.8">32MHz</text>
<text x="139.7" y="45.3">L2</text>
<text x="147.3" y="45.3">C32</text>
<text x="185.5" y="42.7">C36</text>
<text x="213.4" y="42.7">C35</text>
<text x="243.9" y="42.7">R6</text>
<text x="33" y="52.9">100nF</text>
<text x="147.3" y="52.9">1.5pF</text>
<text x="185.5" y="52.9">4.7pF</text>
<text x="213.4" y="50.3">1.8pF</text>
<text x="243.9" y="52.9">8.2K</text>
<text x="88.9" y="58">C13</text>
<text x="139.7" y="58">33nH</text>
<text x="83.8" y="60.5">C19</text>
<text x="83.8" y="65.6">1nF</text>
<text x="88.9" y="65.6">100nF</text>
<text x="96.5" y="60.5">C14</text>
<text x="104.2" y="60.5">100nF</text>
<text x="200.7" y="65.6">C30</text>
<text x="208.3" y="65.6">1.5pF</text>
<text x="99.1" y="68.1">C15</text>
<text x="106.7" y="68.1">100nF</text>
<text x="109.2" y="71.9">R4</text>
<text x="180.4" y="70.7">L4</text>
<text x="190.5" y="70.7">5.6nH</text>
<text x="200.7" y="70.7">L5</text>
<text x="213.4" y="70.7">4.7nH</text>
<text x="177.8" y="75.7">C26</text>
<text x="198.2" y="75.7">C27</text>
<text x="218.5" y="75.7">C29</text>
<text x="246.4" y="75.7">R5</text>
<text x="109.2" y="82.3">51R</text>
<text x="177.8" y="83.4">22pF</text>
<text x="198.2" y="83.4">8.2pF</text>
<text x="218.5" y="83.4">3.3pF</text>
<text x="66.1" y="85.9">U4</text>
<text x="246.4" y="85.9">8.2K</text>
<text x="177.8" y="93.5">C25</text>
<text x="132.1" y="101.1">L3</text>
<text x="144.8" y="101.1">2.2nH</text>
<text x="172.8" y="96.1">L1</text>
<text x="177.8" y="101.1">8.2pF</text>
<text x="83.8" y="113.8">SX1276</text>
<text x="172.8" y="108.8">33nH</text>
<text x="157.5" y="116.4">C20</text>
<text x="165.1" y="116.4">C21</text>
<text x="172.8" y="116.4">C22</text>
<text x="134.7" y="124">C23</text>
<text x="142.3" y="124">C24</text>
<text x="157.5" y="124">10nF</text>
<text x="165.1" y="124">100pF</text>
<text x="172.8" y="124">47pF</text>
<text x="50.8" y="131.6">C11</text>
<text x="134.7" y="131.6">47pF</text>
<text x="142.3" y="131.6">100nF</text>
<text x="50.8" y="139.2">100nF</text>
<text x="274.4" y="139.2">C17</text>
<text x="193.1" y="146.9">C44</text>
<text x="240.1" y="144.3">U6</text>
<text x="274.4" y="144.3">100nF</text>
<text x="139.7" y="151.9">C45</text>
<text x="193.1" y="154.5">100pF</text>
<text x="139.7" y="157">18pF</text>
<text x="166.4" y="157">U7</text>
<text x="279.4" y="157">C42</text>
<text x="114.3" y="164.6">L11</text>
<text x="129.6" y="164.6">10nH</text>
<text x="139.7" y="164.6">C40</text>
<text x="147.3" y="164.6">47pF</text>
<text x="193.1" y="162.1">L12</text>
<text x="205.8" y="162.1">24nHC41</text>
<text x="218.5" y="162.1">47pF</text>
<text x="226.1" y="167.2">R9</text>
<text x="241.3" y="162.1">RFSW8001</text>
<text x="279.4" y="164.6">47pF</text>
<text x="109.2" y="169.7">C43</text>
<text x="137.2" y="169.7">C39</text>
<text x="167.7" y="169.7">RTC86001L</text>
<text x="109.2" y="177.3">Do Not Stuff</text>
<text x="137.2" y="177.3">3.3pF</text>
<text x="226.1" y="177.3">8.2K</text>
</g>
<g font-size="2.3">
<text x="42.7" y="35.1">4</text>
<text x="65.3" y="35.1">3</text>
<text x="42.7" y="42.7">1</text>
<text x="65.3" y="42.7">2</text>
<text x="91.5" y="47.3">VCC</text>
<text x="73.2" y="84.6" transform="rotate(-90 73.2 84.6)">7</text>
<text x="78.2" y="84.6" transform="rotate(-90 78.2 84.6)">6</text>
<text x="83.3" y="84.6" transform="rotate(-90 83.3 84.6)">5</text>
<text x="88.4" y="84.6" transform="rotate(-90 88.4 84.6)">4</text>
<text x="93.5" y="84.6" transform="rotate(-90 93.5 84.6)">3</text>
<text x="98.6" y="84.6" transform="rotate(-90 98.6 84.6)">2</text>
<text x="103.6" y="84.6" transform="rotate(-90 103.6 84.6)">1</text>
<text x="59.2" y="90.9">29</text>
<text x="60.5" y="96">8</text>
<text x="60.5" y="101.1">9</text>
<text x="116.1" y="96">28</text>
<text x="116.1" y="101.1">27</text>
<text x="59.2" y="106.2">10</text>
<text x="116.1" y="106.2">26</text>
<text x="59.2" y="111.3">11</text>
<text x="116.1" y="111.3">25</text>
<text x="59.2" y="116.3">12</text>
<text x="116.1" y="116.3">24</text>
<text x="59.2" y="121.4">13</text>
<text x="116.1" y="121.4">23</text>
<text x="33" y="127.6">VCC</text>
<text x="59.2" y="126.5">14</text>
<text x="116.1" y="126.5">22</text>
<text x="160.1" y="137.7">VCC</text>
<text x="73.2" y="144.1" transform="rotate(-90 73.2 144.1)">15</text>
<text x="78.2" y="144.1" transform="rotate(-90 78.2 144.1)">16</text>
<text x="83.3" y="144.1" transform="rotate(-90 83.3 144.1)">17</text>
<text x="88.4" y="144.1" transform="rotate(-90 88.4 144.1)">18</text>
<text x="93.5" y="144.1" transform="rotate(-90 93.5 144.1)">19</text>
<text x="98.6" y="144.1" transform="rotate(-90 98.6 144.1)">20</text>
<text x="103.6" y="144.1" transform="rotate(-90 103.6 144.1)">21</text>
<text x="235.7" y="146.8">9</text>
<text x="235.7" y="149.4">8</text>
<text x="258.4" y="149.4">1</text>
<text x="235.7" y="151.9">7</text>
<text x="235.7" y="154.4">6</text>
<text x="258.4" y="154.4">3</text>
<text x="258.4" y="151.9">2</text>
<text x="279.4" y="150.4">VCC</text>
<text x="162.1" y="159.5">1</text>
<text x="184.7" y="159.5">6</text>
<text x="235.7" y="157">5</text>
<text x="258.4" y="157">4</text>
<text x="129.6" y="163.1">VCC</text>
<text x="162.1" y="162.1">2</text>
<text x="162.1" y="164.6">3</text>
<text x="184.7" y="162.1">5</text>
<text x="184.7" y="164.6">4</text>
<text x="203" y="182.7">RAK811HF</text>
<text x="203" y="191.6">Title</text>
<text x="213.1" y="194.1">&lt;Title&gt;</text>
<text x="205.5" y="201.7">A4</text>
<text x="213.1" y="199.2">Document Number</text>
<text x="213.1" y="201.7">&lt;Doc&gt;</text>
<text x="286.8" y="199.2">Rev</text>
<text x="289.3" y="201.7">&lt;RevCod</text>
<text x="203" y="206.8">Date:</text>
<text x="216.2" y="206.8">Wednesday, April 08, 2020</text>
<text x="253.8" y="206.8">Sheet</text>
<text x="266.5" y="206.8">1</text>
<text x="274.1" y="206.8">of</text>
<text x="281.7" y="206.8">1</text>
</g>
<g font-size="2.3" fill="#f00">
<text x="6.6" y="36.1">SX_GPIO0</text>
<text x="252" y="37.6">RF3</text>
<text x="139" y="65.6" transform="rotate(-90 139 65.6)">VR_PA</text>
<text x="254.5" y="70.6">RF1</text>
<text x="74" y="73.9" transform="rotate(-90 74 73.9)">SX_NRESET</text>
<text x="37.1" y="97.1">SX_D0</text>
<text x="37.1" y="102.2">SX_D1</text>
<text x="37.1" y="107.2">SX_D2</text>
<text x="37.1" y="112.3">SX_D3</text>
<text x="165.6" y="111.1">VR_PA</text>
<text x="37.1" y="117.4">SX_D4</text>
<text x="219" y="149.4">RF3</text>
<text x="212.4" y="153">SX_RF_HF</text>
<text x="212.4" y="155.5">SX_RF_RX</text>
<text x="269.8" y="155.7">SX_RF_PA</text>
<text x="193.6" y="159.3">SX_RF_RX</text>
<text x="264.7" y="157">RF1</text>
<text x="79.1" y="166.1" transform="rotate(-90 79.1 166.1)">SPI_SCLK</text>
<text x="84.2" y="165.9" transform="rotate(-90 84.2 165.9)">SPI_MISO</text>
<text x="89.3" y="165.9" transform="rotate(-90 89.3 165.9)">SPI_MOSI</text>
<text x="94.3" y="164.9" transform="rotate(-90 94.3 164.9)">SPI_NSS</text>
<text x="253" y="173.3">RF_OUT</text>
<text x="264.7" y="172">RF_OUT</text>
</g>
<g font-size="2.3" fill="#004080">
<text x="47" y="36.6">VDD</text>
<text x="57.4" y="36.6">OUT</text>
<text x="47" y="44.2">NC</text>
<text x="57.2" y="44.2">GND</text>
<text x="64.8" y="92.5">GND4</text>
<text x="79.8" y="92.1" transform="rotate(-90 79.8 92.1)">XTB</text>
<text x="84.9" y="92.1" transform="rotate(-90 84.9 92.1)">XTA</text>
<text x="95.1" y="95" transform="rotate(-90 95.1 95)">VBAT1</text>
<text x="105.2" y="95.3" transform="rotate(-90 105.2 95.3)">RFI_LF</text>
<text x="64.8" y="97.6">DIO0</text>
<text x="74.7" y="97" transform="rotate(-90 74.7 97)">NRESET</text>
<text x="90" y="96.3" transform="rotate(-90 90 96.3)">VR_DIG</text>
<text x="100.1" y="96.9" transform="rotate(-90 100.1 96.9)">VR_ANA</text>
<text x="104.3" y="97.6">RFO_LF</text>
<text x="64.8" y="102.7">DIO1</text>
<text x="64.8" y="107.7">DIO2</text>
<text x="100.7" y="102.7">PA_BOOST</text>
<text x="106.7" y="107.7">GND3</text>
<text x="64.8" y="112.8">DIO3</text>
<text x="105.6" y="112.8">VR_PA</text>
<text x="64.8" y="117.9">DIO4</text>
<text x="105.8" y="117.9">VBAT2</text>
<text x="64.8" y="123">DIO5</text>
<text x="106.7" y="123">GND2</text>
<text x="64.8" y="128.1">VBAT3</text>
<text x="103.9" y="128.1">RFO_HF</text>
<text x="74.7" y="138.5" transform="rotate(-90 74.7 138.5)">GND1</text>
<text x="79.8" y="138.5" transform="rotate(-90 79.8 138.5)">SCK</text>
<text x="84.9" y="138.5" transform="rotate(-90 84.9 138.5)">MISO</text>
<text x="90" y="138.5" transform="rotate(-90 90 138.5)">MOSI</text>
<text x="95.1" y="138.5" transform="rotate(-90 95.1 138.5)">NSS</text>
<text x="100.1" y="138.5" transform="rotate(-90 100.1 138.5)">RXTX/RFMOD</text>
<text x="105.2" y="138.5" transform="rotate(-90 105.2 138.5)">RFI_HF</text>
<text x="240.1" y="148.4">GND</text>
<text x="240.1" y="150.9">RF3</text>
<text x="240.1" y="153.5">V3</text>
<text x="240.1" y="156">V2</text>
<text x="250.6" y="150.9">RFC</text>
<text x="250.7" y="153.5">ANT</text>
<text x="252.5" y="156">V1</text>
<text x="166.4" y="161.1">GND</text>
<text x="176.9" y="161.1">VEN</text>
<text x="240.1" y="158.5">RF2</text>
<text x="251" y="158.5">RF1</text>
<text x="166.4" y="163.6">VDD</text>
<text x="166.4" y="166.2">RFOUT GND1</text>
<text x="176.3" y="163.6">RFIN</text>
</g>
<text font-size="2.2" x="203" y="199.1">Size</text>
<g font-size="1.8">
<text x="31.7" y="1.9">5</text>
<text x="90.1" y="1.9">4</text>
<text x="148.5" y="1.9">3</text>
<text x="206.8" y="1.9">2</text>
<text x="265.2" y="1.9">1</text>
<text x=".7" y="29.8">D</text>
<text x="295.1" y="29.8">D</text>
<text x=".7" y="81">C</text>
<text x="295.1" y="81">C</text>
<text x=".7" y="132.1">B</text>
<text x="295.1" y="132.1">B</text>
<text x=".7" y="183.3">A</text>
<text x="295.1" y="183.3">A</text>
<text x="31.7" y="209.2">5</text>
<text x="90.1" y="209.2">4</text>
<text x="148.5" y="209.2">3</text>
<text x="206.8" y="209.2">2</text>
<text x="265.2" y="209.2">1</text>
</g>
</svg>
